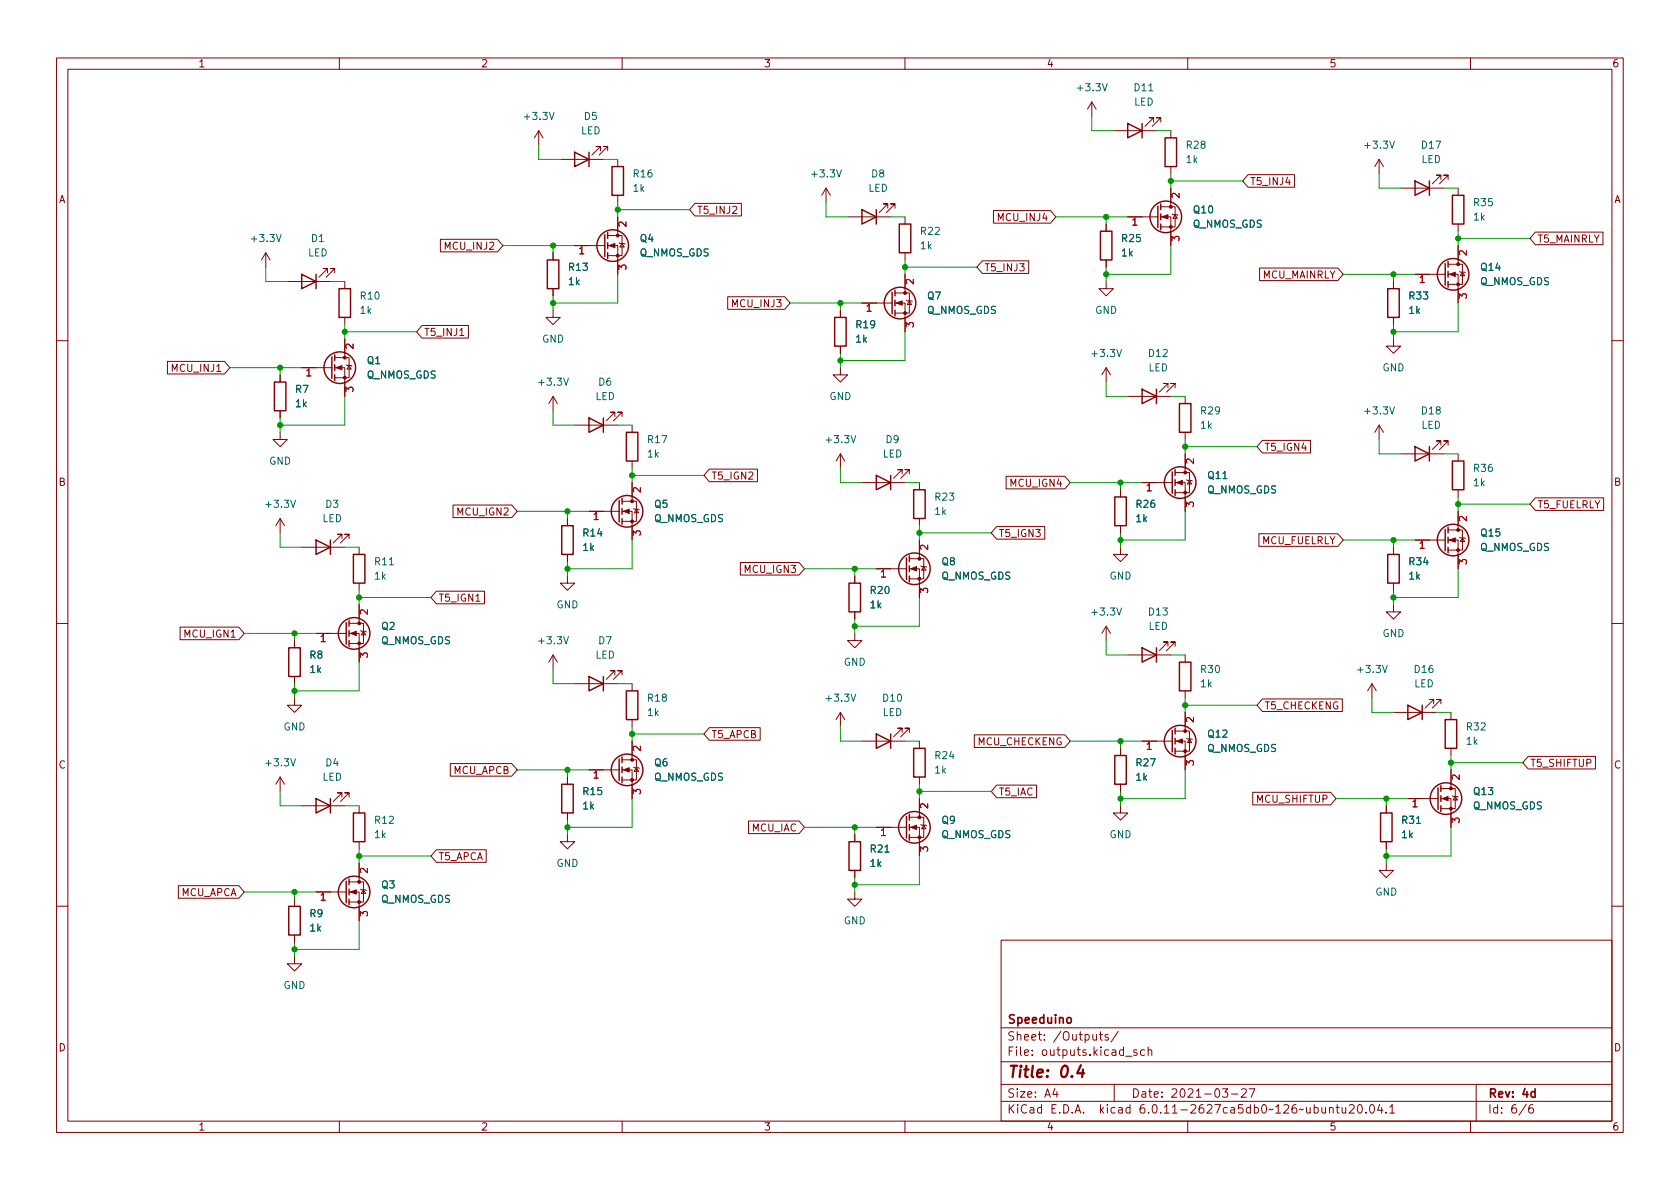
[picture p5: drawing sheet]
<svg xmlns="http://www.w3.org/2000/svg" width="297mm" height="210mm" viewBox="0 0 297 210" stroke-linecap="round" stroke-linejoin="round" font-family="sans-serif">
<g fill="none" stroke="#840000" stroke-width=".18">
<path d="M10 10.2h277v190.1h-277zM12 12.2h273v186.1h-273zM60 10.2v2M110 10.2v2M160 10.2v2M193 18l-.7 1.3M193 18v2.6M193 18l.8 1.3M210 10.2v2M260 10.2v2M95.2 23.1l-.7 1.3M95.2 23.1v2.5"/>
<path d="M95.2 23.1l.8 1.3M99.1 28.2h7.6M106.2 26.7v-.8h-.8h.8l-1.6 1.5M107.4 26.7v-.8h-.7h.7l-1.5 1.5M109.2 28.2v1.3M109.2 34.5v1.3M109.2 38.3v3.4M122.9 36h8.2v2.2h-8.2l-1-1.1zM146 33.3l-.7 1.2M146 33.3v2.5M146 33.3l.8 1.2M149.9 38.3h7.6"/>
<path d="M157 36.8v-.7h-.8h.8l-1.6 1.5M158.2 36.8v-.7h-.7h.7l-1.5 1.5M160 38.3v1.3M175.7 37.2h10l1 1.1-1 1.2h-10zM195.6 39.6v1.3M196.8 23.1h7.7M199.4 38.3h5.3M204 21.6v-.8h-.8h.8l-1.6 1.5M205.2 38.3h1.8v5.1M205.2 36.6h2.6v3.5h-2.6M205.2 21.6v-.8h-.7h.7l-1.5 1.5M207 23.1v1.3"/>
<path d="M207 29.5v1.2M207 33.3v3.3M207.3 37.8l.1 .2h.8l.1 .1M207.8 38l.4 .6h-.8zM220.7 30.9h8.2v2.2h-8.2l-1-1.1zM243.8 28.2l-.7 1.3M243.8 28.2v2.5M243.8 28.2l.8 1.3M247.6 33.3h7.7M254.8 31.7v-.7h-.8h.8l-1.6 1.5M256 31.7v-.7h-.7h.7l-1.5 1.5M257.8 33.3v1.2"/>
<path d="M257.8 39.6v1.3M47 44.7l-.8 1.3M47 44.7v2.5M47 44.7l.8 1.3M50.8 49.8h7.6M57.9 48.3v-.8h-.8h.8l-1.5 1.5M59.2 48.3v-.8h-.8h.8l-1.5 1.5M61 49.8v1.2M61 56.1v1.3M61 59.9v3.3M74.6 57.6h8.2v2.2h-8.2l-.9-1.1zM77.9 42.3h10l1 1.1-1 1.1h-10z"/>
<path d="M81.3 59.3h.7M97.8 54.9v1.2h1.3l-1.3 1.3-1.3-1.3h1.3M97.8 44.7v1.3M97.8 51v1.3M101.6 43.4h5.3M107.4 43.4h1.8v5.1M107.4 41.7h2.6v3.5h-2.6M109.5 42.9l.1 .1h.8l.1 .2M110 43l.4 .7h-.8zM128.7 52.5h10l1 1.1-1 1.1h-10zM148.6 54.9v1.2M152.4 53.6h5.3"/>
<path d="M158.2 53.6h1.8v5.1M158.2 51.8h2.6v3.6h-2.6M160 44.7v1.3M160 48.5v3.3M160.3 53.1l.1 .1h.8l.1 .1M160.8 53.2l.4 .6h-.8zM173.7 46.1h8.2v2.2h-8.2l-1-1.1zM195.6 49.8v1.2h1.2l-1.2 1.3-1.3-1.3h1.3M195.6 46v1.2M222.7 47.4h13.8l1 1.1-1 1.1h-13.8zM246.4 59.9v1.3h1.2l-1.2 1.3-1.3-1.3h1.3M246.4 49.8v1.2"/>
<path d="M246.4 56.1v1.3M250.2 48.5h5.3M256 48.5h1.8v5.1M256 46.7h2.6v3.6h-2.6M257.8 43.4v3.3M258.1 48l.1 .1h.8l.1 .2M258.6 48.1l.4 .7h-.8zM271.5 41h11.9v2.3h-11.9l-1-1.1zM10 60.2h2M29.6 63.9h10.1l.9 1.1-.9 1.1h-10.1zM38.3 65.7h.8M49.5 76.4v1.3h1.3l-1.3 1.3-1.2-1.3h1.2"/>
<path d="M49.5 66.3v1.3M49.5 72.6v1.3M53.3 65h5.4M59.2 65h1.8v5.1M59.2 63.2h2.5v3.6h-2.5M61.2 64.5l.1 .1h.8l.1 .2M61.7 64.6l.4 .7h-.8zM97.8 70.1v2.5M97.8 70.1l-.8 1.3M97.8 70.1l.8 1.3M101.6 75.2h7.6M108.7 73.7v-.8h-.8h.8l-1.5 1.5"/>
<path d="M110 73.7v-.8h-.8h.8l-1.5 1.5M111.8 75.2v1.2M148.6 65v1.3h1.3l-1.3 1.3-1.3-1.3h1.3M148.6 61.2v1.3M195.6 65l-.8 1.3M195.6 65v2.6M195.6 65l.7 1.3M199.4 70.1h7.6M206.5 68.6v-.8h-.8h.8l-1.5 1.5M207.8 68.6v-.8h-.8h.8l-1.6 1.5M209.5 70.1v1.3M209.5 76.4v1.3"/>
<path d="M223.2 77.9h8.5v2.2h-8.5l-1-1.1zM243.8 75.2v2.5M243.8 75.2l-.7 1.2M243.8 75.2l.8 1.2M254.8 78.7v-.7h-.8h.8l-1.6 1.5M256 78.7v-.7h-.7h.7l-1.5 1.5M285 60.2h2M49.5 91.7v2.5M49.5 91.7l-.7 1.3M49.5 91.7l.8 1.3M53.3 96.8h7.7M60.5 95.2v-.7h-.8h.8l-1.6 1.5"/>
<path d="M61.7 95.2v-.7h-.7h.7l-1.5 1.5M63.5 96.8v1.2M80.1 89.3h10.4l.9 1.1-.9 1.1h-10.4zM100.3 91.7v1.3M100.3 98v1.3M104.1 90.4h5.4M110 90.4h1.8v5.1M110 88.6h2.5v3.6h-2.5M111.8 81.5v1.3M111.8 85.3v3.3M112 89.9l.1 .1h.8l.1 .2M112.5 90l.4 .7h-.8z"/>
<path d="M125.4 83h8.5v2.2h-8.5l-.9-1.1zM130.9 99.5h10.4l.9 1.1-.9 1.1h-10.4zM148.6 80.3v2.5M148.6 80.3l-.8 1.2M148.6 80.3l.8 1.2M152.4 85.3h7.6M159.5 83.8v-.7h-.8h.8l-1.5 1.5M160.8 98.8h2.5v3.6h-2.5M160.8 83.8v-.7h-.8h.8l-1.5 1.5M162.6 85.3v1.3M162.6 91.7v1.3M162.6 95.5v3.3"/>
<path d="M176.2 93.1h8.5v2.2h-8.5l-.9-1.1zM177.9 84.2h10.4l.9 1.1-.9 1.1h-10.4zM198.1 96.8v1.2h1.3l-1.3 1.3-1.3-1.3h1.3M198.1 86.6v1.3M198.1 93v1.2M201.9 85.3h5.4M207.8 85.3h1.7v5.1M207.8 83.6h2.5v3.5h-2.5M209.5 80.3v3.3M209.8 84.8l.1 .2h.8l.1 .1M210.3 85l.4 .6h-.8zM222.6 94.4h13.9l1 1.1-1 1.1h-13.9z"/>
<path d="M246.4 96.8v1.2M247.6 80.3h7.7M250.2 95.5h5.3M256 95.5h1.8v5.1M256 93.7h2.6v3.6h-2.6M257.8 80.3v1.2M257.8 86.6v1.3M257.8 90.4v3.3M258.1 95l.1 .1h.8l.1 .1M258.6 95.1l.4 .7h-.8zM271.5 88h12v2.3h-12l-1-1.2zM10 110.2h2"/>
<path d="M31.8 110.9h10.4l1 1.1-1 1.1h-10.4zM52.1 113.3v1.2M52.1 119.6v1.3M55.9 112h5.3M61.7 112h1.8v5.1M61.7 110.2h2.6v3.6h-2.6M63.5 103.1v1.3M63.5 106.9v3.3M63.8 111.5l.1 .1h.7l.2 .2M64.3 111.6l.3 .7h-.7zM77.2 104.5h8.5v2.3h-8.5l-1-1.1zM97.8 115.8v2.6"/>
<path d="M97.8 115.8l-.8 1.3M97.8 115.8l.8 1.3M100.3 101.8v1.3h1.3l-1.3 1.3-1.2-1.3h1.2M108.7 119.4v-.8h-.8h.8l-1.5 1.5M110 119.4v-.8h-.8h.8l-1.5 1.5M151.1 112v1.3h1.3l-1.3 1.2-1.2-1.2h1.2M151.1 101.8v1.3M151.1 108.2v1.3M154.9 100.6h5.4M160.8 100.6h1.8v5.1M162.8 100.1l.1 .1h.8l.1 .1M163.3 100.2l.4 .6h-.8z"/>
<path d="M195.6 110.7v2.6M195.6 110.7l-.8 1.3M195.6 110.7l.7 1.3M199.4 115.8h7.6M206.5 114.3v-.8h-.8h.8l-1.5 1.6M207.8 114.3v-.8h-.8h.8l-1.6 1.6M209.5 115.8v1.3M246.4 106.9v1.3h1.2l-1.2 1.3-1.3-1.3h1.3M246.4 103.1v1.3M285 110.2h2M49.5 137.4v2.5M49.5 137.4l-.7 1.3"/>
<path d="M49.5 137.4l.8 1.3M52.1 123.4v1.3h1.2l-1.2 1.3-1.3-1.3h1.3M79.6 135h10.9l.9 1.1-.9 1.1h-10.9zM100.3 137.4v1.3M101.6 120.9h7.6M104.1 136.1h5.4M110 136.1h1.8v5.1M110 134.4h2.5v3.5h-2.5M111.8 120.9v1.3M111.8 127.2v1.3M111.8 131.1v3.3M112 135.6l.1 .2h.8l.1 .1"/>
<path d="M112.5 135.8l.4 .6h-.8zM125.4 128.7h9v2.2h-9l-.9-1.1zM148.6 126v2.5M148.6 126l-.8 1.2M148.6 126l.8 1.2M152.4 131.1h7.6M159.5 129.5v-.7h-.8h.8l-1.5 1.5M160.8 129.5v-.7h-.8h.8l-1.5 1.5M162.6 131.1v1.2M162.6 137.4v1.3M172.3 129.9h16l.9 1.2-.9 1.1h-16zM176.2 138.8h7.1v2.3h-7.1l-.9-1.2z"/>
<path d="M198.1 132.3v1.3M198.1 138.7v1.2M201.9 131.1h5.4M207.8 131.1h1.7v5M207.8 129.3h2.5v3.5h-2.5M209.5 122.2v1.2M209.5 126v3.3M209.8 130.6l.1 .1h.8l.1 .1M210.3 130.7l.4 .6h-.8zM223.2 123.6h14.1v2.2h-14.1l-1-1.1zM242.6 120.9l-.8 1.3M242.6 120.9v2.5"/>
<path d="M242.6 120.9l.7 1.3M246.4 126h7.6M253.5 124.5v-.8h-.8h.8l-1.5 1.5M254.8 124.5v-.8h-.8h.8l-1.6 1.5M254.8 139.4h2.5v3.6h-2.5M256.5 126v1.2M256.5 132.3v1.3M256.5 136.1v3.3M270.2 133.8h11.9v2.2h-11.9l-1-1.1zM31.5 156.6h10.7l1 1.1-1 1.1h-10.7zM52.1 159v1.3M53.3 142.5h7.7"/>
<path d="M55.9 157.7h5.3M60.5 141v-.8h-.8h.8l-1.6 1.5M61.7 157.7h1.8v5.1M61.7 156h2.6v3.5h-2.6M61.7 141v-.8h-.7h.7l-1.5 1.5M63.5 142.5v1.3M63.5 148.8v1.3M63.5 152.6v3.4M63.8 157.2l.1 .1h.7l.2 .2M64.3 157.3l.3 .7h-.7zM77.2 150.3h8.8v2.2h-8.8l-1-1.1zM100.3 147.6v1.2h1.3l-1.3 1.3-1.2-1.3h1.2"/>
<path d="M100.3 143.8v1.2M132.4 145.2h8.9l.9 1.1-.9 1.1h-8.9zM151.1 157.7v1.3h1.3l-1.3 1.3-1.2-1.3h1.2M151.1 147.6v1.2M151.1 153.9v1.3M154.9 146.3h5.4M160.8 146.3h1.8v5.1M160.8 144.5h2.5v3.6h-2.5M162.6 141.2v3.3M162.8 145.8l.1 .1h.8l.1 .1M163.3 145.9l.4 .7h-.8zM198.1 142.5v1.3h1.3l-1.3 1.2-1.3-1.2h1.3"/>
<path d="M221.5 140.1h13.8l.9 1.1-.9 1.1h-13.8zM245.1 152.6v1.3h1.3l-1.3 1.3-1.3-1.3h1.3M245.1 142.5v1.3M245.1 148.8v1.3M248.9 141.2h5.4M254.8 141.2h1.7v5.1M256.8 140.7l.1 .1h.8l.1 .2M257.3 140.8l.4 .7h-.8zM10 160.2h2M52.1 169.2v1.2h1.2l-1.2 1.3-1.3-1.3h1.3M52.1 165.3v1.3M177 166.3h108v32h-108z"/>
<path d="M285 160.2h2M60 198.3v2M110 198.3v2M160 198.3v2M177 194.8h108M177 191.8h108M177 187.8h108M177 181.8h108M182.5 186.5v.1M182.5 185.7v.1M184.6 183.8v.1M184.6 183v.1"/>
<path d="M195.9 183l-.3-.1-.2 .2v.3l.5 .1v.4h-.5M197 191.8v3M197.7 182.4l-1.3 1.9M202.4 185.7l-.5-.1-.3 .3v.4l.2 .3h.6M203 185.8l.2-.2 .4 .1v.9M203 185.1v1.5M210 198.3v2M217.7 193.5h1.2M219.5 192.7l.6-.2 .2 .2 .1 .3-1 1h1M220.9 192.5h1l-.7 1.5M238.6 195.5l.5-.2 .3 .2v.3l-.9 1h.9M240.2 195.4l.2-.1a.81 .81 0 0 1 .5 .7 .81 .81 0 0 1-.3 .8h-.1a.81 .81 0 0 1-.6-.6 .81 .81 0 0 1 .3-.8z"/>
<path d="M241.5 196.7v.1M242.4 195.4l.1-.1a.81 .81 0 0 1 .6 .7 .81 .81 0 0 1-.3 .8h-.2a.81 .81 0 0 1-.5-.6 .81 .81 0 0 1 .3-.8zM243.9 195.3l-.3 1h.9M244.3 195.8v1M245.1 196.7v.1M245.7 195.8l.4-.5v1.5M245.7 196.8h.9M260 198.3v2M261 191.8v6.5M271 195.3a.6 .6 0 0 0-.7 .7v.5l.1 .3h.5l.2-.1 .1-.5-.2-.2-.4-.1-.3 .3"/>
</g>
<path d="M188.8 180l.3-.1 .3 .3v.4l-.3 .3h-.3l-.2-.3v-.4z" fill="none" stroke="#840000" stroke-width=".3"/>
<g fill="none" stroke="#006464" stroke-width=".18">
<path d="M97.1 19.9l.4 1.2 .5-1.2M194.9 14.8l.4 1.3 .5-1.3M203.1 16.1h.7M147.9 30l.4 1.3 .5-1.3M245.7 25l.4 1.2 .5-1.2M48.9 41.5l.4 1.2 .4-1.2M99.7 66.9l.4 1.2 .4-1.2M150.5 77l.4 1.3 .4-1.3M197.5 61.8l.4 1.3 .4-1.3M245.7 71.9l.4 1.3 .5-1.3M51.4 88.5l.4 1.2 .5-1.2M68.8 99.9h.8"/>
<path d="M99.7 112.6l.4 1.3 .4-1.3M197.5 107.5l.4 1.3 .4-1.3M244.4 117.7l.5 1.2 .4-1.2M51.4 134.2l.4 1.2 .5-1.2M150.5 122.7l.4 1.3 .4-1.3M156.5 150.7h.7M250.5 145.6h.7"/>
</g>
<g fill="none" stroke="#840000" stroke-width=".25">
<path d="M101.6 26.9l2.5 1.3-2.5 1.3zM104.1 26.9v2.6M108.2 29.5h2v5h-2zM152.4 37.1l2.5 1.2-2.5 1.3zM154.9 37.1v2.5M159 39.6h2v5.1h-2zM199.4 21.8l2.5 1.3-2.5 1.3zM201.9 21.8v2.6M204.7 36.4v3.9M205.2 36.1v1M205.2 37.8v1.1M205.2 39.6v1"/>
<path d="M206 24.4h2v5.1h-2zM250.2 32l2.5 1.3-2.5 1.2zM252.7 32v2.5M256.8 34.5h2v5.1h-2zM53.3 48.5l2.6 1.3-2.6 1.2zM55.9 48.5v2.5M59.9 51h2.1v5.1h-2.1zM96.8 46h2v5h-2zM106.9 41.5v3.8M107.4 41.1v1.1M107.4 42.9v1M107.4 44.7v1"/>
<path d="M147.6 56.1h2v5.1h-2zM157.7 51.7v3.8M158.2 51.3v1M158.2 53.1v1M158.2 54.9v1M194.6 40.9h2v5.1h-2zM245.4 51h2v5.1h-2zM255.5 46.6v3.8M256 46.2v1M256 48v1M256 49.8v1M48.5 67.6h2v5h-2z"/>
<path d="M58.7 63.1v3.8M59.2 62.7v1M59.2 64.5v1M59.2 66.3v1M104.1 73.9l2.6 1.3-2.6 1.2zM106.7 73.9v2.5M110.7 76.4h2.1v5.1h-2.1zM201.9 68.8l2.6 1.3-2.6 1.3zM204.5 68.8v2.6M208.5 71.4h2.1v5h-2.1zM250.2 79l2.5 1.3-2.5 1.2zM252.7 79v2.5"/>
<path d="M55.9 95.5l2.5 1.3-2.5 1.2zM58.4 95.5v2.5M62.5 98h2v5.1h-2zM99.3 93h2v5h-2zM109.5 88.5v3.8M110 88.1v1M110 89.9v1M110 91.7v1M154.9 84.1l2.6 1.2-2.6 1.3zM157.5 84.1v2.5M160.3 98.7v3.8M160.8 98.3v1"/>
<path d="M161.5 86.6h2.1v5.1h-2.1zM197.1 87.9h2v5.1h-2zM207.3 83.4v3.8M207.8 83.1v1M207.8 84.8v1M207.8 86.6v1M245.4 98h2v5.1h-2zM255.5 93.6v3.8M256 93.2v1M256 95v1M256 96.8v1M256.8 81.5h2v5.1h-2z"/>
<path d="M51.1 114.5h2v5.1h-2zM61.2 110.1v3.8M61.7 109.7v1M61.7 111.5v1M61.7 113.3v1M104.1 119.6l2.6 1.3-2.6 1.3zM106.7 119.6v2.6M150.1 103.1h2v5.1h-2zM160.8 100.1v1M160.8 101.8v1.1M201.9 114.5l2.6 1.3-2.6 1.3zM204.5 114.5v2.6"/>
<path d="M208.5 117.1h2.1v5.1h-2.1zM99.3 138.7h2v5.1h-2zM109.5 134.2v3.8M110 133.9v1M110 135.6v1M110 137.4v1M110.7 122.2h2.1v5h-2.1zM154.9 129.8l2.6 1.3-2.6 1.2zM157.5 129.8v2.5M161.5 132.3h2.1v5.1h-2.1zM197.1 133.6h2v5.1h-2zM207.3 129.2v3.8"/>
<path d="M207.8 128.8v1M207.8 130.6v1M207.8 132.3v1M248.9 124.7l2.6 1.3-2.6 1.2zM251.5 124.7v2.5M254.3 139.3v3.8M254.8 138.9v1M255.5 127.2h2.1v5.1h-2.1zM55.9 141.2l2.5 1.3-2.5 1.3zM58.4 141.2v2.6M61.2 155.8v3.8M61.7 155.4v1.1"/>
<path d="M61.7 157.2v1M61.7 159v1M62.5 143.8h2v5h-2zM150.1 148.8h2v5.1h-2zM160.3 144.4v3.8M160.8 144v1M160.8 145.8v1M160.8 147.6v1M244.1 143.8h2v5h-2zM254.8 140.7v1M254.8 142.5v1M51.1 160.3h2v5h-2z"/>
<circle cx="206.1" cy="38.3" r="2.79"/>
<circle cx="108.3" cy="43.4" r="2.79"/>
<circle cx="159.1" cy="53.6" r="2.79"/>
<circle cx="256.9" cy="48.5" r="2.79"/>
<circle cx="60.1" cy="65" r="2.79"/>
<circle cx="110.9" cy="90.4" r="2.79"/>
<circle cx="208.7" cy="85.3" r="2.79"/>
<circle cx="256.9" cy="95.5" r="2.79"/>
<circle cx="62.6" cy="112" r="2.79"/>
<circle cx="161.7" cy="100.6" r="2.79"/>
<circle cx="110.9" cy="136.1" r="2.79"/>
<circle cx="208.7" cy="131.1" r="2.79"/>
<circle cx="62.6" cy="157.7" r="2.79"/>
<circle cx="161.7" cy="146.3" r="2.79"/>
<circle cx="255.7" cy="141.2" r="2.79"/>
</g>
<g fill="#840000" stroke="#840000" stroke-width=".18">
<path d="M158.5 53.6l1-.4v.8z"/>
<path d="M59.4 65l1.1-.4v.8z"/>
<path d="M161 146.3l1.1-.4v.8z"/>
<path d="M107.7 43.4l1-.4v.8z"/>
<path d="M208 131.1l1-.4v.7z"/>
<path d="M110.2 136.1l1.1-.3v.7z"/>
<path d="M161 100.6l1.1-.4v.8z"/>
<path d="M208 85.3l1-.3v.7z"/>
<path d="M62 157.7l1-.4v.8z"/>
<path d="M256.3 95.5l1-.4v.8z"/>
<path d="M205.5 38.3l1-.3v.7z"/>
<path d="M62 112l1-.4v.8z"/>
<path d="M256.3 48.5l1-.4v.8z"/>
<path d="M110.2 90.4l1.1-.4v.8z"/>
<path d="M255 141.2l1-.4v.8z"/>
<circle cx="160" cy="55.4" r=".25"/>
<circle cx="160" cy="51.8" r=".25"/>
<circle cx="61" cy="66.8" r=".25"/>
<circle cx="61" cy="63.2" r=".25"/>
<circle cx="162.6" cy="148.1" r=".25"/>
<circle cx="162.6" cy="144.5" r=".25"/>
<circle cx="109.2" cy="45.2" r=".25"/>
<circle cx="109.2" cy="41.7" r=".25"/>
<circle cx="209.5" cy="132.8" r=".25"/>
<circle cx="209.5" cy="129.3" r=".25"/>
<circle cx="111.8" cy="137.9" r=".25"/>
<circle cx="111.8" cy="134.4" r=".25"/>
<circle cx="162.6" cy="102.4" r=".25"/>
<circle cx="162.6" cy="98.8" r=".25"/>
<circle cx="209.5" cy="87.1" r=".25"/>
<circle cx="209.5" cy="83.6" r=".25"/>
<circle cx="63.5" cy="159.5" r=".25"/>
<circle cx="63.5" cy="156" r=".25"/>
<circle cx="257.8" cy="97.3" r=".25"/>
<circle cx="257.8" cy="93.7" r=".25"/>
<circle cx="207" cy="40.1" r=".25"/>
<circle cx="207" cy="36.6" r=".25"/>
<circle cx="63.5" cy="113.8" r=".25"/>
<circle cx="63.5" cy="110.2" r=".25"/>
<circle cx="257.8" cy="50.3" r=".25"/>
<circle cx="257.8" cy="46.7" r=".25"/>
<circle cx="111.8" cy="92.2" r=".25"/>
<circle cx="111.8" cy="88.6" r=".25"/>
<circle cx="256.5" cy="143" r=".25"/>
<circle cx="256.5" cy="139.4" r=".25"/>
</g>
<g fill="none" stroke="#a90000" stroke-width=".18">
<path d="M110.7 39.3v.7l-.9-.7-.4 .2 .1 .5M200.3 38.9l.4-.4v1.3M208.5 34.2v.8l-.9-.8-.4 .2 .1 .5M102.5 44l.4-.4v1.3M109.4 47.7v-.8l.5 .4 .1-.4h.6l.1 .2-.1 .6M153.3 54.1l.4-.3v1.3M160.2 57.8v-.8l.5 .5 .1-.4h.6l.1 .2-.1 .5M161.5 49.4v.8l-.9-.8-.4 .3 .1 .4M207.2 42.6v-.8l.5 .4 .1-.3h.6l.1 .1-.1 .6M251.1 49.1l.4-.4v1.3M258 52.7v-.7l.5 .4 .1-.4h.6l.1 .2-.1 .5M259.3 44.3v.8l-.9-.8-.4 .3 .1 .5"/>
<path d="M54.2 65.6l.4-.4v1.3M61.2 69.3v-.8l.4 .4 .2-.4h.5l.1 .2-.1 .6M62.4 60.8v.8l-.9-.8-.3 .3 .1 .5M105 91l.4-.4v1.3M112 94.7v-.8l.4 .4 .2-.4h.5l.1 .2-.1 .6M113.2 86.2v.8l-.9-.8-.3 .3 .1 .5M164 96.4v.8l-.9-.8-.3 .2 .1 .5M202.8 85.9l.4-.4v1.3M209.7 89.6v-.8l.5 .4 .1-.4h.6l.1 .2-.1 .6M211 81.2v.8l-.9-.8-.4 .2 .2 .5M251.1 96.1l.4-.4v1.3M258 99.7v-.8l.5 .5 .1-.4h.6l.1 .2-.1 .5"/>
<path d="M259.3 91.3v.8l-.9-.8-.4 .3 .1 .5M56.8 112.6l.3-.4v1.3M63.7 116.2v-.7l.5 .4 .1-.4h.5l.2 .2-.2 .5M65 107.8v.8l-.9-.8-.4 .3 .1 .5M155.8 101.1l.4-.3v1.2M162.8 104.8v-.8l.4 .4 .2-.3h.5l.1 .2-.1 .5M105 136.7l.4-.4v1.3M113.2 132v.8l-.9-.8-.3 .2 .1 .5M202.8 131.6l.4-.3v1.2M209.7 135.3v-.8l.5 .4 .1-.3h.6l.1 .1-.1 .6M211 126.9v.8l-.9-.8-.4 .2 .2 .5M258 137v.8l-.9-.8-.4 .3 .2 .5"/>
<path d="M56.8 158.3l.3-.4v1.3M65 153.6v.7l-.9-.7-.4 .2 .1 .5M112 140.4v-.8l.4 .4 .2-.4h.5l.1 .2-.1 .6M155.8 146.9l.4-.4v1.3M162.8 150.5v-.8l.4 .5 .2-.4h.5l.1 .2-.1 .5M164 142.1v.8l-.9-.8-.3 .3 .1 .5M249.8 141.8l.4-.4v1.3M256.7 145.5v-.8l.5 .4 .1-.4h.6l.1 .2-.1 .6M63.7 162v-.8l.5 .4 .1-.4h.5l.2 .2-.2 .6"/>
</g>
<g fill="none" stroke="#009600" stroke-width=".18">
<path d="M95.2 25.6v2.6h3.9M106.7 28.2h2.5M109.2 35.8v2.5M109.2 37.1h12.7M146 35.8v2.5h3.9M157.5 38.3h2.5M186.7 38.3h12.7M193 20.6v2.5h3.8M195.6 38.3v1.3M204.5 23.1h2.5M207 30.7v2.6M207 32h12.7"/>
<path d="M243.8 30.7v2.6h3.8M255.3 33.3h2.5M47 47.2v2.6h3.8M58.4 49.8h2.6M61 58.7h12.7M61 57.4v2.5M88.9 43.4h12.7M97.8 43.4v1.3M97.8 52.3v2.6M109.2 48.5v5.1h-11.4M139.7 53.6h12.7M148.6 53.6v1.3"/>
<path d="M160 46v2.5M160 58.7v5h-11.4M160 47.2h12.7M195.6 47.2v2.6M207 43.4v5.1h-11.4M237.5 48.5h12.7M246.4 48.5v1.3M246.4 57.4v2.5M257.8 40.9v2.5M257.8 53.6v5.1h-11.4M257.8 42.2h12.7M40.6 65h12.7"/>
<path d="M49.5 65v1.3M49.5 73.9v2.5M61 70.1v5.1h-11.5M97.8 72.6v2.6h3.8M109.2 75.2h2.6M148.6 62.5v2.5M195.6 67.6v2.5h3.8M207 70.1h2.5M209.5 79h12.7M209.5 77.7v2.6M243.8 77.7v2.6h3.8M49.5 94.2v2.6h3.8"/>
<path d="M61 96.8h2.5M91.4 90.4h12.7M100.3 90.4v1.3M100.3 99.3v2.5M111.8 82.8v2.5M111.8 95.5v5.1h-11.5M111.8 84.1h12.7M148.6 82.8v2.5h3.8M160 85.3h2.6M162.6 93v2.5M162.6 94.2h12.7M189.2 85.3h12.7"/>
<path d="M198.1 85.3v1.3M198.1 94.2v2.6M209.5 90.4v5.1h-11.4M237.5 95.5h12.7M246.4 95.5v1.3M255.3 80.3h2.5M257.8 87.9v2.5M257.8 89.1h12.7M43.2 112h12.7M52.1 112v1.3M63.5 104.4v2.5M63.5 117.1v5.1h-11.4"/>
<path d="M63.5 105.7h12.7M97.8 118.4v2.5h3.8M142.2 100.6h12.7M151.1 100.6v1.2M151.1 109.5v2.5M162.6 105.7v5h-11.5M195.6 113.3v2.5h3.8M207 115.8h2.5M246.4 104.4v2.5M257.8 100.6v5.1h-11.4M49.5 139.9v2.6h3.8M52.1 120.9v2.5"/>
<path d="M91.4 136.1h12.7M100.3 136.1v1.3M109.2 120.9h2.6M111.8 128.5v2.6M111.8 129.8h12.7M148.6 128.5v2.6h3.8M160 131.1h2.6M162.6 138.7v2.5M162.6 139.9h12.7M189.2 131.1h12.7M198.1 131.1v1.2M198.1 139.9v2.6"/>
<path d="M209.5 123.4v2.6M209.5 136.1v5.1h-11.4M209.5 124.7h12.7M242.6 123.4v2.6h3.8M254 126h2.5M256.5 133.6v2.5M256.5 134.9h12.7M43.2 157.7h12.7M52.1 157.7v1.3M61 142.5h2.5M63.5 150.1v2.5M63.5 151.4h12.7"/>
<path d="M100.3 145v2.6M111.8 141.2v5.1h-11.5M142.2 146.3h12.7M151.1 146.3v1.3M151.1 155.2v2.5M162.6 151.4v5.1h-11.5M236.2 141.2h12.7M245.1 141.2v1.3M245.1 150.1v2.5M256.5 146.3v5.1h-11.4M52.1 166.6v2.6M63.5 162.8v5.1h-11.4"/>
</g>
<g fill="#009600" stroke="#009600" stroke-width=".18">
<circle cx="52.1" cy="167.9" r=".46"/>
<circle cx="52.1" cy="157.7" r=".46"/>
<circle cx="63.5" cy="105.7" r=".46"/>
<circle cx="52.1" cy="112" r=".46"/>
<circle cx="52.1" cy="122.2" r=".46"/>
<circle cx="100.3" cy="90.4" r=".46"/>
<circle cx="162.6" cy="94.2" r=".46"/>
<circle cx="151.1" cy="100.6" r=".46"/>
<circle cx="111.8" cy="84.1" r=".46"/>
<circle cx="97.8" cy="53.6" r=".46"/>
<circle cx="97.8" cy="43.4" r=".46"/>
<circle cx="151.1" cy="110.7" r=".46"/>
<circle cx="151.1" cy="146.3" r=".46"/>
<circle cx="162.6" cy="139.9" r=".46"/>
<circle cx="151.1" cy="156.5" r=".46"/>
<circle cx="63.5" cy="151.4" r=".46"/>
<circle cx="111.8" cy="129.8" r=".46"/>
<circle cx="100.3" cy="146.3" r=".46"/>
<circle cx="100.3" cy="136.1" r=".46"/>
<circle cx="100.3" cy="100.6" r=".46"/>
<circle cx="61" cy="58.7" r=".46"/>
<circle cx="49.5" cy="75.2" r=".46"/>
<circle cx="49.5" cy="65" r=".46"/>
<circle cx="246.4" cy="105.7" r=".46"/>
<circle cx="245.1" cy="151.4" r=".46"/>
<circle cx="246.4" cy="95.5" r=".46"/>
<circle cx="245.1" cy="141.2" r=".46"/>
<circle cx="256.5" cy="134.9" r=".46"/>
<circle cx="195.6" cy="48.5" r=".46"/>
<circle cx="195.6" cy="38.3" r=".46"/>
<circle cx="209.5" cy="79" r=".46"/>
<circle cx="207" cy="32" r=".46"/>
<circle cx="198.1" cy="85.3" r=".46"/>
<circle cx="198.1" cy="95.5" r=".46"/>
<circle cx="198.1" cy="141.2" r=".46"/>
<circle cx="198.1" cy="131.1" r=".46"/>
<circle cx="209.5" cy="124.7" r=".46"/>
<circle cx="109.2" cy="37.1" r=".46"/>
<circle cx="148.6" cy="53.6" r=".46"/>
<circle cx="160" cy="47.2" r=".46"/>
<circle cx="148.6" cy="63.7" r=".46"/>
<circle cx="246.4" cy="58.7" r=".46"/>
<circle cx="257.8" cy="89.1" r=".46"/>
<circle cx="257.8" cy="42.2" r=".46"/>
<circle cx="246.4" cy="48.5" r=".46"/>
</g>
<g font-size="2.8" fill="#840000">
<text x="178" y="191.2">Title:</text>
<text x="187.3" y="191.2">0.4</text>
</g>
<g font-size="2.1" fill="#840000">
<text x="178" y="184.5">Sheet:</text>
<text x="178" y="181.5">Speeduino</text>
<text x="186.2" y="184.5">/Outputs/</text>
<text x="178" y="187.2">File:</text>
<text x="184.4" y="187.2">outputs.kicad_sch</text>
<text x="178" y="197.4">KiCad</text>
<text x="178" y="194.6">Size:</text>
<text x="184.7" y="194.6">A4</text>
<text x="185.7" y="197.4">E.D.A.</text>
<text x="194.6" y="197.4">kicad</text>
<text x="200" y="194.6">Date:</text>
<text x="201.8" y="197.4">6.0.11-2627ca5db0~126~ubuntu20.04.1</text>
<text x="207" y="194.6">2021-03-27</text>
<text x="263" y="194.6">Rev:</text>
<text x="263" y="197.4">Id:</text>
<text x="267.1" y="197.4">6/6</text>
<text x="269.1" y="194.6">4d</text>
</g>
<g font-size="1.8" fill="#840000">
<text x="35" y="12.3">1</text>
<text x="85" y="12.3">2</text>
<text x="135" y="12.3">3</text>
<text x="185" y="12.3">4</text>
<text x="235" y="12.3">5</text>
<text x="285" y="12.3">6</text>
<text x="221" y="33.1">T5_INJ4</text>
<text x="10.4" y="36.3">A</text>
<text x="123.2" y="38.2">T5_INJ2</text>
<text x="176.1" y="39.5">MCU_INJ4</text>
<text x="285.4" y="36.3">A</text>
<text x="78.3" y="44.5">MCU_INJ2</text>
<text x="271.8" y="43.3">T5_MAINRLY</text>
<text x="174" y="48.4">T5_INJ3</text>
<text x="223.2" y="49.6">MCU_MAINRLY</text>
<text x="74.9" y="59.8">T5_INJ1</text>
<text x="129.1" y="54.7">MCU_INJ3</text>
<text x="30.1" y="66.1">MCU_INJ1</text>
<text x="223.5" y="80.1">T5_IGN4</text>
<text x="10.3" y="86.3">B</text>
<text x="125.7" y="85.2">T5_IGN2</text>
<text x="178.4" y="86.5">MCU_IGN4</text>
<text x="285.3" y="86.3">B</text>
<text x="80.6" y="91.5">MCU_IGN2</text>
<text x="176.5" y="95.3">T5_IGN3</text>
<text x="271.8" y="90.3">T5_FUELRLY</text>
<text x="131.4" y="101.7">MCU_IGN3</text>
<text x="223.1" y="96.6">MCU_FUELRLY</text>
<text x="77.5" y="106.8">T5_IGN1</text>
<text x="32.3" y="113.1">MCU_IGN1</text>
<text x="223.5" y="125.8">T5_CHECKENG</text>
<text x="125.7" y="130.9">T5_APCB</text>
<text x="10.3" y="136.3">C</text>
<text x="80.1" y="137.3">MCU_APCB</text>
<text x="172.7" y="132.2">MCU_CHECKENG</text>
<text x="270.5" y="136">T5_SHIFTUP</text>
<text x="285.3" y="136.3">C</text>
<text x="176.5" y="141.1">T5_IAC</text>
<text x="222" y="142.3">MCU_SHIFTUP</text>
<text x="132.8" y="147.4">MCU_IAC</text>
<text x="77.5" y="152.5">T5_APCA</text>
<text x="32" y="158.8">MCU_APCA</text>
<text x="10.3" y="186.3">D</text>
<text x="285.3" y="186.3">D</text>
<text x="35" y="200.3">1</text>
<text x="85" y="200.3">2</text>
<text x="135" y="200.3">3</text>
<text x="185" y="200.3">4</text>
<text x="235" y="200.3">5</text>
<text x="285" y="200.3">6</text>
</g>
<g font-size="1.8" fill="#006464">
<text x="190.1" y="16.5">+3.3V</text>
<text x="200.3" y="16.5">D11</text>
<text x="92.3" y="21.6">+3.3V</text>
<text x="103.1" y="21.6">D5</text>
<text x="200.4" y="19.1">LED</text>
<text x="102.7" y="24.1">LED</text>
<text x="209.6" y="26.7">R28</text>
<text x="209.6" y="29.2">1k</text>
<text x="240.9" y="26.7">+3.3V</text>
<text x="251.1" y="26.7">D17</text>
<text x="251.2" y="29.2">LED</text>
<text x="111.8" y="31.8">R16</text>
<text x="111.8" y="34.3">1k</text>
<text x="143.1" y="31.8">+3.3V</text>
<text x="153.5" y="34.3">LED</text>
<text x="153.9" y="31.8">D8</text>
<text x="162.6" y="41.9">R22</text>
<text x="210.8" y="38.1">Q10</text>
<text x="210.8" y="40.6">Q_NMOS_GDS</text>
<text x="260.4" y="36.8">R35</text>
<text x="260.4" y="39.4">1k</text>
<text x="44.1" y="43.2">+3.3V</text>
<text x="54.4" y="45.7">LED</text>
<text x="54.9" y="43.2">D1</text>
<text x="113" y="43.2">Q4</text>
<text x="113" y="45.7">Q_NMOS_GDS</text>
<text x="162.6" y="44.5">1k</text>
<text x="198.1" y="43.2">R25</text>
<text x="198.1" y="45.7">1k</text>
<text x="63.5" y="53.3">R10</text>
<text x="100.3" y="48.3">R13</text>
<text x="100.3" y="50.8">1k</text>
<text x="163.8" y="53.3">Q7</text>
<text x="248.9" y="53.3">R33</text>
<text x="261.6" y="48.3">Q14</text>
<text x="261.6" y="50.8">Q_NMOS_GDS</text>
<text x="63.5" y="55.9">1k</text>
<text x="151.1" y="58.4">R19</text>
<text x="163.8" y="55.9">Q_NMOS_GDS</text>
<text x="193.6" y="55.9">GND</text>
<text x="248.9" y="55.9">1k</text>
<text x="64.8" y="64.8">Q1</text>
<text x="95.8" y="61">GND</text>
<text x="151.1" y="61">1k</text>
<text x="192.7" y="63.5">+3.3V</text>
<text x="202.9" y="63.5">D12</text>
<text x="52.1" y="69.9">R7</text>
<text x="64.8" y="67.3">Q_NMOS_GDS</text>
<text x="94.9" y="68.6">+3.3V</text>
<text x="105.2" y="71.1">LED</text>
<text x="105.7" y="68.6">D6</text>
<text x="146.6" y="71.1">GND</text>
<text x="203" y="66">LED</text>
<text x="244.4" y="66">GND</text>
<text x="52.1" y="72.4">1k</text>
<text x="212.1" y="73.7">R29</text>
<text x="212.1" y="76.2">1k</text>
<text x="240.9" y="73.7">+3.3V</text>
<text x="251.1" y="73.7">D18</text>
<text x="251.2" y="76.2">LED</text>
<text x="47.5" y="82.6">GND</text>
<text x="114.3" y="78.7">R17</text>
<text x="114.3" y="81.3">1k</text>
<text x="145.7" y="78.7">+3.3V</text>
<text x="156" y="81.3">LED</text>
<text x="156.5" y="78.7">D9</text>
<text x="260.4" y="83.8">R36</text>
<text x="165.1" y="88.9">R23</text>
<text x="213.4" y="85.1">Q11</text>
<text x="213.4" y="87.6">Q_NMOS_GDS</text>
<text x="260.4" y="86.4">1k</text>
<text x="46.6" y="90.2">+3.3V</text>
<text x="56.9" y="92.7">LED</text>
<text x="57.4" y="90.2">D3</text>
<text x="102.9" y="95.3">R14</text>
<text x="115.6" y="90.2">Q5</text>
<text x="115.6" y="92.7">Q_NMOS_GDS</text>
<text x="165.1" y="91.4">1k</text>
<text x="200.7" y="90.2">R26</text>
<text x="200.7" y="92.7">1k</text>
<text x="261.6" y="95.3">Q15</text>
<text x="66" y="100.3">R11</text>
<text x="102.9" y="97.8">1k</text>
<text x="166.4" y="100.3">Q8</text>
<text x="248.9" y="100.3">R34</text>
<text x="261.6" y="97.8">Q_NMOS_GDS</text>
<text x="66" y="102.9">1k</text>
<text x="98.3" y="108">GND</text>
<text x="153.7" y="105.4">R20</text>
<text x="153.7" y="108">1k</text>
<text x="166.4" y="102.9">Q_NMOS_GDS</text>
<text x="196.1" y="102.9">GND</text>
<text x="248.9" y="102.9">1k</text>
<text x="67.3" y="111.8">Q2</text>
<text x="192.7" y="109.2">+3.3V</text>
<text x="202.9" y="109.2">D13</text>
<text x="203" y="111.8">LED</text>
<text x="244.4" y="113">GND</text>
<text x="54.6" y="116.8">R8</text>
<text x="54.6" y="119.4">1k</text>
<text x="67.3" y="114.3">Q_NMOS_GDS</text>
<text x="94.9" y="114.3">+3.3V</text>
<text x="105.2" y="116.8">LED</text>
<text x="105.7" y="114.3">D7</text>
<text x="149.1" y="118.1">GND</text>
<text x="212.1" y="119.4">R30</text>
<text x="239.7" y="119.4">+3.3V</text>
<text x="249.9" y="119.4">D16</text>
<text x="114.3" y="124.5">R18</text>
<text x="145.7" y="124.5">+3.3V</text>
<text x="155.9" y="124.5">D10</text>
<text x="212.1" y="121.9">1k</text>
<text x="250" y="121.9">LED</text>
<text x="50.1" y="129.5">GND</text>
<text x="114.3" y="127">1k</text>
<text x="156" y="127">LED</text>
<text x="213.4" y="130.8">Q12</text>
<text x="259.1" y="129.5">R32</text>
<text x="46.6" y="135.9">+3.3V</text>
<text x="57.4" y="135.9">D4</text>
<text x="115.6" y="135.9">Q6</text>
<text x="165.1" y="134.6">R24</text>
<text x="165.1" y="137.2">1k</text>
<text x="200.7" y="135.9">R27</text>
<text x="213.4" y="133.4">Q_NMOS_GDS</text>
<text x="259.1" y="132.1">1k</text>
<text x="56.9" y="138.4">LED</text>
<text x="102.9" y="141">R15</text>
<text x="102.9" y="143.5">1k</text>
<text x="115.6" y="138.4">Q_NMOS_GDS</text>
<text x="200.7" y="138.4">1k</text>
<text x="260.4" y="141">Q13</text>
<text x="260.4" y="143.5">Q_NMOS_GDS</text>
<text x="66" y="146.1">R12</text>
<text x="66" y="148.6">1k</text>
<text x="166.4" y="146.1">Q9</text>
<text x="166.4" y="148.6">Q_NMOS_GDS</text>
<text x="196.1" y="148.6">GND</text>
<text x="247.7" y="146.1">R31</text>
<text x="247.7" y="148.6">1k</text>
<text x="98.3" y="153.7">GND</text>
<text x="153.7" y="151.1">R21</text>
<text x="153.7" y="153.7">1k</text>
<text x="67.3" y="157.5">Q3</text>
<text x="67.3" y="160">Q_NMOS_GDS</text>
<text x="243.1" y="158.8">GND</text>
<text x="54.6" y="162.6">R9</text>
<text x="54.6" y="165.1">1k</text>
<text x="149.1" y="163.8">GND</text>
<text x="50.1" y="175.3">GND</text>
</g>
<g font-size="1.8" fill="#a90000">
<text x="200" y="40.6">1</text>
<text x="102.2" y="45.7">1</text>
<text x="250.8" y="50.8">1</text>
<text x="153" y="55.9">1</text>
<text x="53.9" y="67.3">1</text>
<text x="202.5" y="87.6">1</text>
<text x="104.7" y="92.7">1</text>
<text x="250.8" y="97.8">1</text>
<text x="155.5" y="102.9">1</text>
<text x="56.5" y="114.3">1</text>
<text x="202.5" y="133.4">1</text>
<text x="104.7" y="138.4">1</text>
<text x="249.5" y="143.5">1</text>
<text x="155.5" y="148.6">1</text>
<text x="56.5" y="160">1</text>
</g>
</svg>
